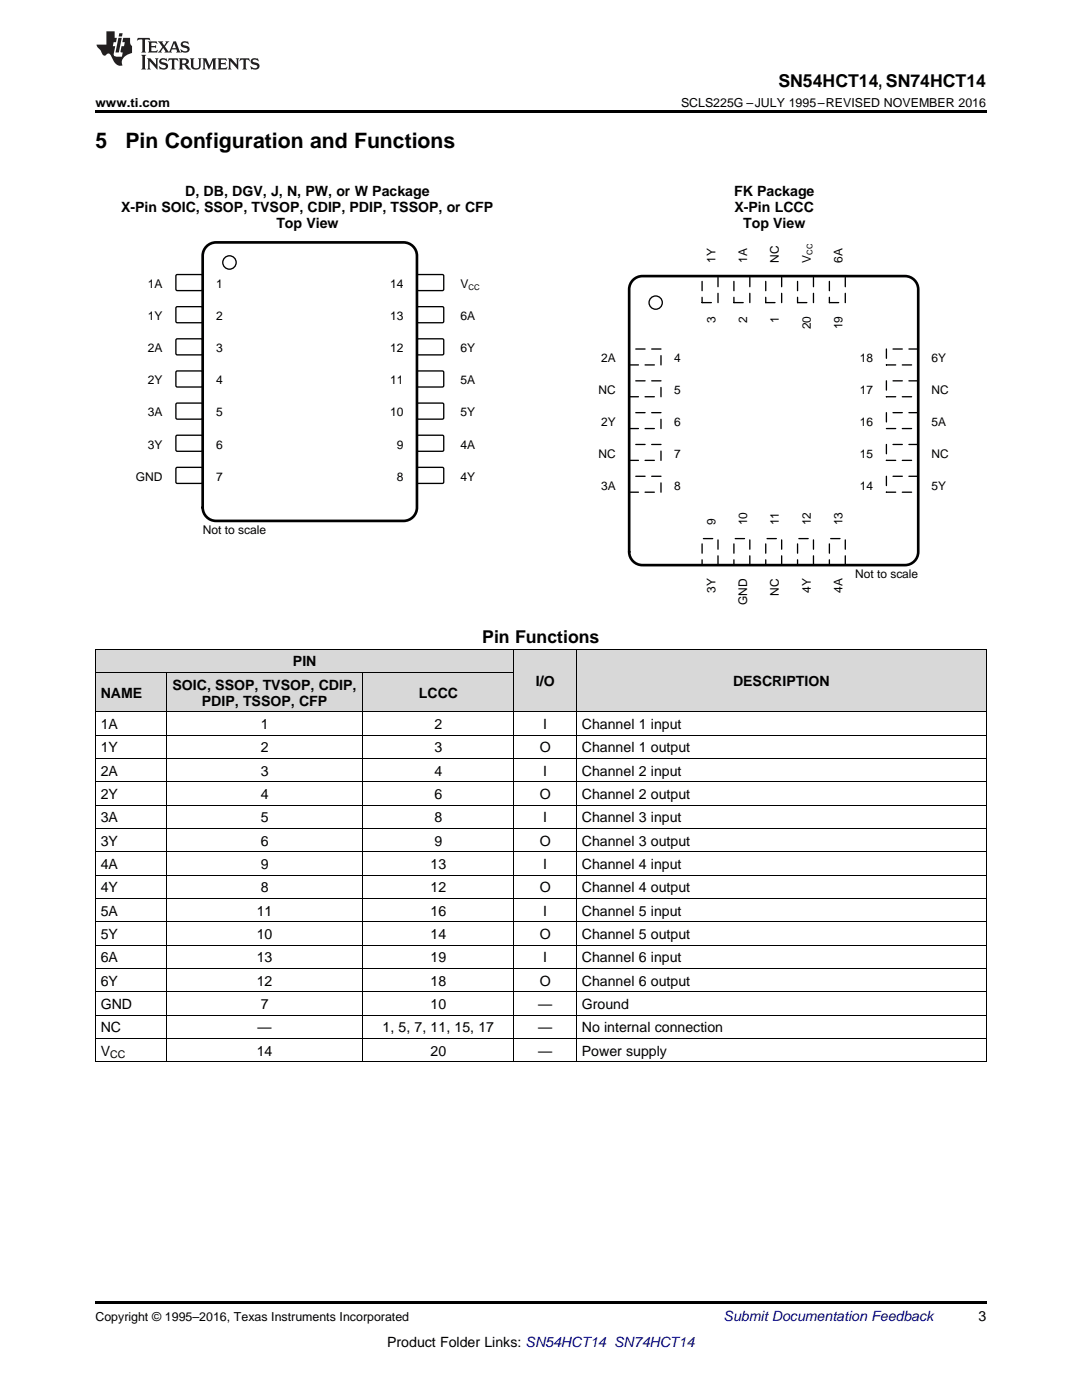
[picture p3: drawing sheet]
<svg xmlns="http://www.w3.org/2000/svg" width="216mm" height="279mm" viewBox="0 0 216 279" stroke-linecap="round" stroke-linejoin="round" font-family="sans-serif">
<g fill="#d8d8d8">
<path d="M102.6 129.6h12.4v12.5h-12.4z"/>
<path d="M115 129.6h81.8v12.5h-81.8z"/>
<path d="M19 134.3h14.3v7.8h-14.3z"/>
<path d="M33.3 134.3h39.1v7.8h-39.1z"/>
<path d="M72.4 134.3h30.2v7.8h-30.2z"/>
<path d="M19 129.6h14.3v4.7h-14.3z"/>
<path d="M33.3 129.6h39.1v4.7h-39.1z"/>
<path d="M72.4 129.6h30.2v4.7h-30.2z"/>
</g>
<path d="M19 211.9h.2zM72.3 211.9h.1zM102.5 211.9h.1zM114.9 211.9h.1zM196.7 211.9h.1zM19 259.7h177.8v.5h-177.8z" fill="#000"/>
<g fill="none" stroke="#000" stroke-width=".2">
<path d="M19 134.2h83.6M19 129.6h177.8M19.1 129.6v82.3M33.2 134.2v77.7M72.3 134.2v77.7M102.5 129.6v82.3M115 129.6v82.3M196.8 129.6v82.3M19 156h177.8M19 151.4h177.8M19 146.7h177.8M19 142h177.8"/>
<path d="M19 179.3h177.8M19 174.6h177.8M19 170h177.8M19 165.3h177.8M19 160.7h177.8M19 197.9h177.8M19 193.3h177.8M19 188.6h177.8M19 184h177.8M19 211.9h177.8M19 207.2h177.8M19 202.6h177.8"/>
</g>
<path d="M125.5 69.7h6.4v3.1h-6.4z" fill-rule="evenodd" fill="#fff"/>
<path d="M125.5 69.7h6.4v3.1h-6.4z" fill="none" stroke="#000" stroke-width=".26" stroke-dasharray="1.9 1.3"/>
<path d="M125.5 76h6.4v3.2h-6.4z" fill-rule="evenodd" fill="#fff"/>
<path d="M125.5 76h6.4v3.2h-6.4z" fill="none" stroke="#000" stroke-width=".26" stroke-dasharray="1.9 1.3"/>
<path d="M125.5 82.4h6.4v3.1h-6.4z" fill-rule="evenodd" fill="#fff"/>
<path d="M125.5 82.4h6.4v3.1h-6.4z" fill="none" stroke="#000" stroke-width=".26" stroke-dasharray="1.9 1.3"/>
<path d="M125.5 88.7h6.4v3.2h-6.4z" fill-rule="evenodd" fill="#fff"/>
<path d="M125.5 88.7h6.4v3.2h-6.4z" fill="none" stroke="#000" stroke-width=".26" stroke-dasharray="1.9 1.3"/>
<path d="M125.5 95.1h6.4v3.1h-6.4z" fill-rule="evenodd" fill="#fff"/>
<path d="M125.5 95.1h6.4v3.1h-6.4z" fill="none" stroke="#000" stroke-width=".26" stroke-dasharray="1.9 1.3"/>
<path d="M140.1 107.5h3.2v5.3h-3.2z" fill-rule="evenodd" fill="#fff"/>
<path d="M140.1 107.5h3.2v5.3h-3.2z" fill="none" stroke="#000" stroke-width=".26" stroke-dasharray="1.9 1.3"/>
<path d="M146.4 107.5h3.2v5.3h-3.2z" fill-rule="evenodd" fill="#fff"/>
<path d="M146.4 107.5h3.2v5.3h-3.2z" fill="none" stroke="#000" stroke-width=".26" stroke-dasharray="1.9 1.3"/>
<path d="M152.8 107.5h3.2v5.3h-3.2z" fill-rule="evenodd" fill="#fff"/>
<path d="M152.8 107.5h3.2v5.3h-3.2z" fill="none" stroke="#000" stroke-width=".26" stroke-dasharray="1.9 1.3"/>
<path d="M159.1 107.5h3.2v5.3h-3.2z" fill-rule="evenodd" fill="#fff"/>
<path d="M159.1 107.5h3.2v5.3h-3.2z" fill="none" stroke="#000" stroke-width=".26" stroke-dasharray="1.9 1.3"/>
<path d="M165.5 107.5h3.2v5.3h-3.2z" fill-rule="evenodd" fill="#fff"/>
<path d="M165.5 107.5h3.2v5.3h-3.2z" fill="none" stroke="#000" stroke-width=".26" stroke-dasharray="1.9 1.3"/>
<path d="M176.9 95.1h6.3v3.1h-6.3z" fill-rule="evenodd" fill="#fff"/>
<path d="M176.9 95.1h6.3v3.1h-6.3z" fill="none" stroke="#000" stroke-width=".26" stroke-dasharray="1.9 1.3"/>
<path d="M176.9 88.7h6.3v3.2h-6.3z" fill-rule="evenodd" fill="#fff"/>
<path d="M176.9 88.7h6.3v3.2h-6.3z" fill="none" stroke="#000" stroke-width=".26" stroke-dasharray="1.9 1.3"/>
<path d="M176.9 82.4h6.3v3.1h-6.3z" fill-rule="evenodd" fill="#fff"/>
<path d="M176.9 82.4h6.3v3.1h-6.3z" fill="none" stroke="#000" stroke-width=".26" stroke-dasharray="1.9 1.3"/>
<path d="M176.9 76h6.3v3.2h-6.3z" fill-rule="evenodd" fill="#fff"/>
<path d="M176.9 76h6.3v3.2h-6.3z" fill="none" stroke="#000" stroke-width=".26" stroke-dasharray="1.9 1.3"/>
<path d="M176.9 69.7h6.3v3.1h-6.3z" fill-rule="evenodd" fill="#fff"/>
<path d="M176.9 69.7h6.3v3.1h-6.3z" fill="none" stroke="#000" stroke-width=".26" stroke-dasharray="1.9 1.3"/>
<path d="M165.5 55.1h3.2v5.3h-3.2z" fill-rule="evenodd" fill="#fff"/>
<path d="M165.5 55.1h3.2v5.3h-3.2z" fill="none" stroke="#000" stroke-width=".26" stroke-dasharray="1.9 1.3"/>
<path d="M159.1 55.1h3.2v5.3h-3.2z" fill-rule="evenodd" fill="#fff"/>
<path d="M159.1 55.1h3.2v5.3h-3.2z" fill="none" stroke="#000" stroke-width=".26" stroke-dasharray="1.9 1.3"/>
<path d="M152.8 55.1h3.2v5.3h-3.2z" fill-rule="evenodd" fill="#fff"/>
<path d="M152.8 55.1h3.2v5.3h-3.2z" fill="none" stroke="#000" stroke-width=".26" stroke-dasharray="1.9 1.3"/>
<path d="M146.4 55.1h3.2v5.3h-3.2z" fill-rule="evenodd" fill="#fff"/>
<path d="M146.4 55.1h3.2v5.3h-3.2z" fill="none" stroke="#000" stroke-width=".26" stroke-dasharray="1.9 1.3"/>
<path d="M140.1 55.1h3.2v5.3h-3.2z" fill-rule="evenodd" fill="#fff"/>
<path d="M140.1 55.1h3.2v5.3h-3.2z" fill="none" stroke="#000" stroke-width=".26" stroke-dasharray="1.9 1.3"/>
<circle cx="130.8" cy="60.4" r="1.32" fill="none" stroke="#000" stroke-width=".26"/>
<path d="M126.1 56.1a2.64 2.64 0 0 1 2.1-1h52.4a2.65 2.65 0 0 1 2.6 2.6v52.4a2.65 2.65 0 0 1-2.6 2.7h-52.4a2.65 2.65 0 0 1-2.7-2.7v-52.4l.1-.6z" fill="none" stroke="#000" stroke-width=".53"/>
<path d="M35.2 54.8h5.1l.1 .3v2.8l-.2 .1h-5l-.1-.3v-2.6z" fill-rule="evenodd" fill="#fff"/>
<path d="M35.2 54.8h5.1l.1 .3v2.8l-.2 .1h-5l-.1-.3v-2.6z" fill="none" stroke="#000" stroke-width=".27"/>
<path d="M83.2 54.9l.3-.1h4.9l.1 .3v2.8l-.2 .1h-5l-.1-.3z" fill-rule="evenodd" fill="#fff"/>
<path d="M83.2 54.9l.3-.1h4.9l.1 .3v2.8l-.2 .1h-5l-.1-.3z" fill="none" stroke="#000" stroke-width=".27"/>
<path d="M35.2 61.2h5.1l.1 .3v2.8l-.2 .1h-5l-.1-.3v-2.6z" fill-rule="evenodd" fill="#fff"/>
<path d="M35.2 61.2h5.1l.1 .3v2.8l-.2 .1h-5l-.1-.3v-2.6z" fill="none" stroke="#000" stroke-width=".27"/>
<path d="M83.2 61.3l.3-.1h4.9l.1 .3v2.8l-.2 .1h-5l-.1-.3z" fill-rule="evenodd" fill="#fff"/>
<path d="M83.2 61.3l.3-.1h4.9l.1 .3v2.8l-.2 .1h-5l-.1-.3z" fill="none" stroke="#000" stroke-width=".27"/>
<path d="M35.2 67.7h5.1l.1 .2v2.8l-.2 .1h-5l-.1-.2v-2.7z" fill-rule="evenodd" fill="#fff"/>
<path d="M35.2 67.7h5.1l.1 .2v2.8l-.2 .1h-5l-.1-.2v-2.7z" fill="none" stroke="#000" stroke-width=".27"/>
<path d="M83.2 67.7l.3-.1 4.9 .1 .1 .2v2.8l-.2 .1h-5l-.1-.2z" fill-rule="evenodd" fill="#fff"/>
<path d="M83.2 67.7l.3-.1 4.9 .1 .1 .2v2.8l-.2 .1h-5l-.1-.2z" fill="none" stroke="#000" stroke-width=".27"/>
<path d="M35.1 74.2l.3-.2 4.9 .1 .1 .2v2.8l-.2 .1h-5l-.1-.2z" fill-rule="evenodd" fill="#fff"/>
<path d="M35.1 74.2l.3-.2 4.9 .1 .1 .2v2.8l-.2 .1h-5l-.1-.2z" fill="none" stroke="#000" stroke-width=".27"/>
<path d="M83.2 74.2l.3-.2 4.9 .1 .1 .2v2.8l-.2 .1h-5l-.1-.2z" fill-rule="evenodd" fill="#fff"/>
<path d="M83.2 74.2l.3-.2 4.9 .1 .1 .2v2.8l-.2 .1h-5l-.1-.2z" fill="none" stroke="#000" stroke-width=".27"/>
<path d="M35.1 80.6l.3-.2 4.9 .1 .1 .2v2.8l-.2 .2-5-.1-.1-.2z" fill-rule="evenodd" fill="#fff"/>
<path d="M35.1 80.6l.3-.2 4.9 .1 .1 .2v2.8l-.2 .2-5-.1-.1-.2z" fill="none" stroke="#000" stroke-width=".27"/>
<path d="M83.2 80.6l.3-.2 4.9 .1 .1 .2v2.8l-.2 .2-5-.1-.1-.2z" fill-rule="evenodd" fill="#fff"/>
<path d="M83.2 80.6l.3-.2 4.9 .1 .1 .2v2.8l-.2 .2-5-.1-.1-.2z" fill="none" stroke="#000" stroke-width=".27"/>
<path d="M35.1 87l.3-.1h4.9l.1 .2v2.8l-.2 .2-5-.1-.1-.2z" fill-rule="evenodd" fill="#fff"/>
<path d="M35.1 87l.3-.1h4.9l.1 .2v2.8l-.2 .2-5-.1-.1-.2z" fill="none" stroke="#000" stroke-width=".27"/>
<path d="M83.2 87l.3-.1h4.9l.1 .2v2.8l-.2 .2-5-.1-.1-.2z" fill-rule="evenodd" fill="#fff"/>
<path d="M83.2 87l.3-.1h4.9l.1 .2v2.8l-.2 .2-5-.1-.1-.2z" fill="none" stroke="#000" stroke-width=".27"/>
<path d="M35.1 93.4l.3-.1h4.9l.1 .2v2.8l-.2 .2-5-.1-.1-.2z" fill-rule="evenodd" fill="#fff"/>
<path d="M35.1 93.4l.3-.1h4.9l.1 .2v2.8l-.2 .2-5-.1-.1-.2z" fill="none" stroke="#000" stroke-width=".27"/>
<path d="M83.2 93.4l.3-.1h4.9l.1 .2v2.8l-.2 .2-5-.1-.1-.2z" fill-rule="evenodd" fill="#fff"/>
<g fill="none" stroke="#000" stroke-width=".27">
<path d="M83.2 93.4l.3-.1h4.9l.1 .2v2.8l-.2 .2-5-.1-.1-.2z"/>
<circle cx="45.8" cy="52.4" r="1.34"/>
</g>
<path d="M41 49.4a2.67 2.67 0 0 1 2.1-1h37.4a2.67 2.67 0 0 1 2.7 2.6v50.3a2.67 2.67 0 0 1-2.7 2.7h-37.4a2.67 2.67 0 0 1-2.7-2.7v-50.3l.1-.6z" fill="none" stroke="#000" stroke-width=".53"/>
<path d="M19 22h177.8v.5h-177.8z" fill="#000"/>
<g fill="#231f20">
<path d="M27.5 7.6l-.1 .5 .4-.2h.6v.1v2.1l-.2 .4h1l-.3-.4v-2.1l.1-.1h.5l.5 .2-.2-.5zM29.5 8.3l.2 .3v1.5l-.2 .4h1.8l.2-.6a1.04 1.04 0 0 1-1.3 .2v-.7h.6l.3 .2v-.6l-.3 .2h-.6v-.6l.8-.1 .4 .3-.2-.5zM31.5 8.3l.9 1.1-.9 1.1h.8l-.2-.2 .5-.7 .4 .7-.2 .2h1.5l-.1-.2 .1-.4h.9l.1 .4-.2 .2h1l-.3-.3-.7-1.9h-.5l-.9 2-.8-1 .9-1h-.8l.1 .3-.3 .5-.4-.6 .2-.2zM34.7 8.6l.4 1h-.7zM36.3 8.4a.63 .63 0 0 0-.2 .7 .63 .63 0 0 0 .6 .4l.6 .2 .1 .2a.75 .75 0 0 1-.7 .4 .75 .75 0 0 1-.6-.5l.1 .7 .1-.1a1.11 1.11 0 0 0 1.5-.6 1.13 1.13 0 0 0-1.2-.8l-.1-.4a1.04 1.04 0 0 1 1.2 .2l-.2-.5-.1 .1-.5-.2zM28.2 10.9l.2 .4v2.2l-.2 .4h1l-.3-.4v-2.2l.3-.4zM29.3 11.6l.3 .4v1.5l-.3 .4h.8l-.2-.4v-1.3l1.5 1.7v-1.9l.2-.4h-.7l.2 .4v.9l-1.1-1.3zM32 11.8a.62 .62 0 0 0-.2 .7 .62 .62 0 0 0 .6 .4l.6 .1 .1 .3a.76 .76 0 0 1-.7 .3 .76 .76 0 0 1-.6-.4l.1 .7 .1-.1a1.11 1.11 0 0 0 1.5-.6 1.13 1.13 0 0 0-1.2-.8l-.1-.4a1.04 1.04 0 0 1 1.2 .2l-.2-.6-.1 .1-.5-.1zM33.7 11.6l-.2 .6a.61 .61 0 0 1 .8-.3v1.6l-.2 .4h.9l-.2-.4v-1.6a.63 .63 0 0 1 .8 .3l-.2-.6zM35.6 11.6l.3 .4v1.5l-.3 .4h1l-.2-.2v-.8l.5 .2a.76 .76 0 0 0 1.2 .7l-1-1a.58 .58 0 0 0 .6-.5 .58 .58 0 0 0-.5-.6zM36.4 11.9h.1a.45 .45 0 0 1 .5 .1 .45 .45 0 0 1 .1 .5l-.7 .2zM37.9 11.6l.2 .2a2.17 2.17 0 0 0 .3 1.9 .99 .99 0 0 0 1.6-.6v-1.1l.2-.4h-.7l.2 .2a1.92 1.92 0 0 1-.2 1.8 .6 .6 0 0 1-.9-.5v-1.1l.2-.4zM40.4 11.6l.2 .4v1.5l-.2 .4h.7l-.2-.4v-1.4l.8 1.8 .8-1.8v1.4l-.2 .4h.9l-.2-.4v-1.5l.2-.4h-.8l-.6 1.5-.6-1.5zM43.4 11.6l.2 .4v1.5l-.2 .4h1.8l.2-.6a1.04 1.04 0 0 1-1.3 .1v-.6h.5l.4 .2v-.6l-.4 .2h-.5v-.7h.8l.3 .3-.1-.6zM45.5 11.6l.2 .4v1.5l-.2 .4h.7l-.2-.4v-1.3l1.5 1.7v-1.9l.2-.4h-.7l.2 .4v.9l-1.1-1.3zM47.9 11.6l-.1 .6a.61 .61 0 0 1 .8-.3v1.6l-.3 .4h1l-.3-.4 .1-1.6a.63 .63 0 0 1 .7 .3l-.1-.6zM50.2 11.8a.62 .62 0 0 0-.2 .7 .62 .62 0 0 0 .6 .4l.6 .1 .2 .3a.76 .76 0 0 1-.8 .3 .76 .76 0 0 1-.6-.4l.1 .7 .2-.1a1.11 1.11 0 0 0 1.5-.6 1.13 1.13 0 0 0-1.3-.8l-.1-.4a1.04 1.04 0 0 1 1.2 .2l-.1-.6-.2 .1-.5-.1z"/>
<path d="M21.2 6.3v2.6h-1.9l.1 .4 .7 .9a.91 .91 0 0 0 1 .8 .56 .56 0 0 1 .5-.3 .56 .56 0 0 1 .5 .3l.4 .8a1.53 1.53 0 0 0 1.9 1.2 1.54 1.54 0 0 1 1-2.1l.9-.3v-1.4a1.52 1.52 0 0 1-.3-1.6h-1.4l-.2 .8h.5l-.2 .8h-.4l-.2 1v.2l.4 .1-.2 .8a1.93 1.93 0 0 1-1.6-.3l.3-1.8h-.5l.2-.8h.4l.2-.8h-.4v-1.3zM23.6 7.6l-.6 2.9h.7l.6-2.9zM23.8 6.6l-.1 .7h.6l.2-.7z"/>
</g>
<g font-size="4.2">
<text x="19" y="29.6">5</text>
<text x="25" y="29.6">Pin Configuration and Functions</text>
</g>
<g font-size="3.5">
<text x="155.3" y="17.3">SN54HCT14, SN74HCT14</text>
<text x="96.2" y="128.3">Pin Functions</text>
</g>
<g font-size="2.8">
<text x="37" y="39.1">D, DB, DGV, J, N, PW, or W Package</text>
<text x="146.5" y="39.1">FK Package</text>
<text x="24.2" y="42.3">X-Pin SOIC, SSOP, TVSOP, CDIP, PDIP, TSSOP, or CFP</text>
<text x="55.1" y="45.4">Top View</text>
<text x="146.5" y="42.3">X-Pin LCCC</text>
<text x="148.3" y="45.5">Top View</text>
<text x="34.4" y="137.7">SOIC, SSOP, TVSOP, CDIP,</text>
<text x="58.5" y="133">PIN</text>
<text x="106.9" y="136.9">I/O</text>
<text x="146.3" y="136.9">DESCRIPTION</text>
<text x="20.1" y="139.2">NAME</text>
<text x="40.3" y="140.8">PDIP, TSSOP, CFP</text>
<text x="83.6" y="139.2">LCCC</text>
<text x="20.1" y="145.5">1A</text>
<text x="52" y="145.5">1</text>
<text x="86.7" y="145.5">2</text>
<text x="108.4" y="145.5">I</text>
<text x="116.1" y="145.5">Channel 1 input</text>
<text x="20.1" y="150.1">1Y</text>
<text x="20.1" y="154.8">2A</text>
<text x="52" y="150.1">2</text>
<text x="52" y="154.8">3</text>
<text x="86.7" y="150.1">3</text>
<text x="86.7" y="154.8">4</text>
<text x="107.7" y="150.1">O</text>
<text x="108.4" y="154.8">I</text>
<text x="116.1" y="150.1">Channel 1 output</text>
<text x="116.1" y="154.8">Channel 2 input</text>
<text x="20.1" y="159.5">2Y</text>
<text x="52" y="159.5">4</text>
<text x="86.7" y="159.5">6</text>
<text x="107.7" y="159.5">O</text>
<text x="116.1" y="159.5">Channel 2 output</text>
<text x="20.1" y="164.1">3A</text>
<text x="52" y="164.1">5</text>
<text x="86.7" y="164.1">8</text>
<text x="108.4" y="164.1">I</text>
<text x="116.1" y="164.1">Channel 3 input</text>
<text x="20.1" y="168.8">3Y</text>
<text x="20.1" y="173.4">4A</text>
<text x="52" y="168.8">6</text>
<text x="52" y="173.4">9</text>
<text x="85.9" y="173.4">13</text>
<text x="86.7" y="168.8">9</text>
<text x="107.7" y="168.8">O</text>
<text x="108.4" y="173.4">I</text>
<text x="116.1" y="168.8">Channel 3 output</text>
<text x="116.1" y="173.4">Channel 4 input</text>
<text x="20.1" y="178.1">4Y</text>
<text x="52" y="178.1">8</text>
<text x="85.9" y="178.1">12</text>
<text x="107.7" y="178.1">O</text>
<text x="116.1" y="178.1">Channel 4 output</text>
<text x="20.1" y="182.7">5A</text>
<text x="51.2" y="182.7">11</text>
<text x="85.9" y="182.7">16</text>
<text x="108.4" y="182.7">I</text>
<text x="116.1" y="182.7">Channel 5 input</text>
<text x="20.1" y="187.4">5Y</text>
<text x="51.2" y="187.4">10</text>
<text x="85.9" y="187.4">14</text>
<text x="107.7" y="187.4">O</text>
<text x="116.1" y="187.4">Channel 5 output</text>
<text x="20.1" y="192.1">6A</text>
<text x="20.1" y="196.7">6Y</text>
<text x="51.2" y="192.1">13</text>
<text x="51.2" y="196.7">12</text>
<text x="85.9" y="192.1">19</text>
<text x="85.9" y="196.7">18</text>
<text x="107.7" y="196.7">O</text>
<text x="108.4" y="192.1">I</text>
<text x="116.1" y="192.1">Channel 6 input</text>
<text x="116.1" y="196.7">Channel 6 output</text>
<text x="20.1" y="201.4">GND</text>
<text x="52" y="201.4">7</text>
<text x="85.9" y="201.4">10</text>
<text x="107.4" y="201.4">—</text>
<text x="116.1" y="201.4">Ground</text>
<text x="20.1" y="206">NC</text>
<text x="51.4" y="206">—</text>
<text x="76.3" y="206">1, 5, 7, 11, 15, 17</text>
<text x="107.4" y="206">—</text>
<text x="116.1" y="206">No internal connection</text>
<text x="20.1" y="210.7">V</text>
<text x="51.2" y="210.7">14</text>
<text x="85.9" y="210.7">20</text>
<text x="107.4" y="210.7">—</text>
<text x="116.1" y="210.7">Power supply</text>
<text x="195.3" y="263.6">3</text>
<text x="77.3" y="268.9">Product Folder Links: SN54HCT14 SN74HCT14</text>
</g>
<text font-size="2.8" fill="#0000c8" x="144.4" y="263.6">Submit Documentation Feedback</text>
<g font-size="2.5">
<text x="19" y="21.4">www.ti.com</text>
<text x="135.9" y="21.4">SCLS225G –JULY 1995–REVISED NOVEMBER 2016</text>
<text x="19" y="263.6">Copyright © 1995–2016, Texas Instruments Incorporated</text>
</g>
<g font-size="2.4">
<text x="142.7" y="52.5" transform="rotate(-90 142.7 52.5)">1Y</text>
<text x="149.1" y="52.5" transform="rotate(-90 149.1 52.5)">1A</text>
<text x="155.4" y="52.5" transform="rotate(-90 155.4 52.5)">NC</text>
<text x="161.8" y="52.5" transform="rotate(-90 161.8 52.5)">V</text>
<text x="168.1" y="52.5" transform="rotate(-90 168.1 52.5)">6A</text>
<text x="29.5" y="57.5">1A</text>
<text x="43.1" y="57.5">1</text>
<text x="77.9" y="57.5">14</text>
<text x="91.9" y="57.5">V</text>
<text x="29.5" y="63.9">1Y</text>
<text x="43.1" y="63.9">2</text>
<text x="77.9" y="63.9">13</text>
<text x="91.9" y="63.9">6A</text>
<text x="142.7" y="64.4" transform="rotate(-90 142.7 64.4)">3</text>
<text x="149.1" y="64.4" transform="rotate(-90 149.1 64.4)">2</text>
<text x="155.4" y="64.4" transform="rotate(-90 155.4 64.4)">1</text>
<text x="161.8" y="65.7" transform="rotate(-90 161.8 65.7)">20</text>
<text x="168.1" y="65.7" transform="rotate(-90 168.1 65.7)">19</text>
<text x="29.5" y="70.3">2A</text>
<text x="43.1" y="70.3">3</text>
<text x="77.9" y="70.3">12</text>
<text x="91.9" y="70.3">6Y</text>
<text x="29.5" y="76.7">2Y</text>
<text x="43.1" y="76.7">4</text>
<text x="77.9" y="76.7">11</text>
<text x="91.9" y="76.7">5A</text>
<text x="120" y="72.3">2A</text>
<text x="134.5" y="72.3">4</text>
<text x="171.6" y="72.3">18</text>
<text x="185.9" y="72.3">6Y</text>
<text x="29.5" y="83.1">3A</text>
<text x="43.1" y="83.1">5</text>
<text x="77.9" y="83.1">10</text>
<text x="91.9" y="83.1">5Y</text>
<text x="119.5" y="78.6">NC</text>
<text x="134.5" y="78.6">5</text>
<text x="171.6" y="78.6">17</text>
<text x="185.9" y="78.6">NC</text>
<text x="29.5" y="89.5">3Y</text>
<text x="43.1" y="89.5">6</text>
<text x="79.2" y="89.5">9</text>
<text x="91.9" y="89.5">4A</text>
<text x="120" y="85">2Y</text>
<text x="134.5" y="85">6</text>
<text x="171.6" y="85">16</text>
<text x="185.9" y="85">5A</text>
<text x="27.1" y="95.9">GND</text>
<text x="43.1" y="95.9">7</text>
<text x="79.2" y="95.9">8</text>
<text x="91.9" y="95.9">4Y</text>
<text x="119.5" y="91.3">NC</text>
<text x="134.5" y="91.3">7</text>
<text x="171.6" y="91.3">15</text>
<text x="185.9" y="91.3">NC</text>
<text x="120" y="97.7">3A</text>
<text x="134.5" y="97.7">8</text>
<text x="171.6" y="97.7">14</text>
<text x="185.9" y="97.7">5Y</text>
<text x="40.4" y="106.6">Not to scale</text>
<text x="142.7" y="104.8" transform="rotate(-90 142.7 104.8)">9</text>
<text x="149.1" y="104.8" transform="rotate(-90 149.1 104.8)">10</text>
<text x="155.4" y="104.8" transform="rotate(-90 155.4 104.8)">11</text>
<text x="161.8" y="104.8" transform="rotate(-90 161.8 104.8)">12</text>
<text x="168.1" y="104.8" transform="rotate(-90 168.1 104.8)">13</text>
<text x="142.7" y="118.3" transform="rotate(-90 142.7 118.3)">3Y</text>
<text x="155.4" y="118.9" transform="rotate(-90 155.4 118.9)">NC</text>
<text x="161.8" y="118.3" transform="rotate(-90 161.8 118.3)">4Y</text>
<text x="168.1" y="118.3" transform="rotate(-90 168.1 118.3)">4A</text>
<text x="170.6" y="115.4">Not to scale</text>
<text x="149.1" y="120.7" transform="rotate(-90 149.1 120.7)">GND</text>
</g>
<text font-size="2.1" x="22" y="211.2">CC</text>
<text font-size="1.6" x="93.5" y="57.8">CC</text>
<text font-size="1.5" x="162.1" y="50.9" transform="rotate(-90 162.1 50.9)">CC</text>
</svg>
